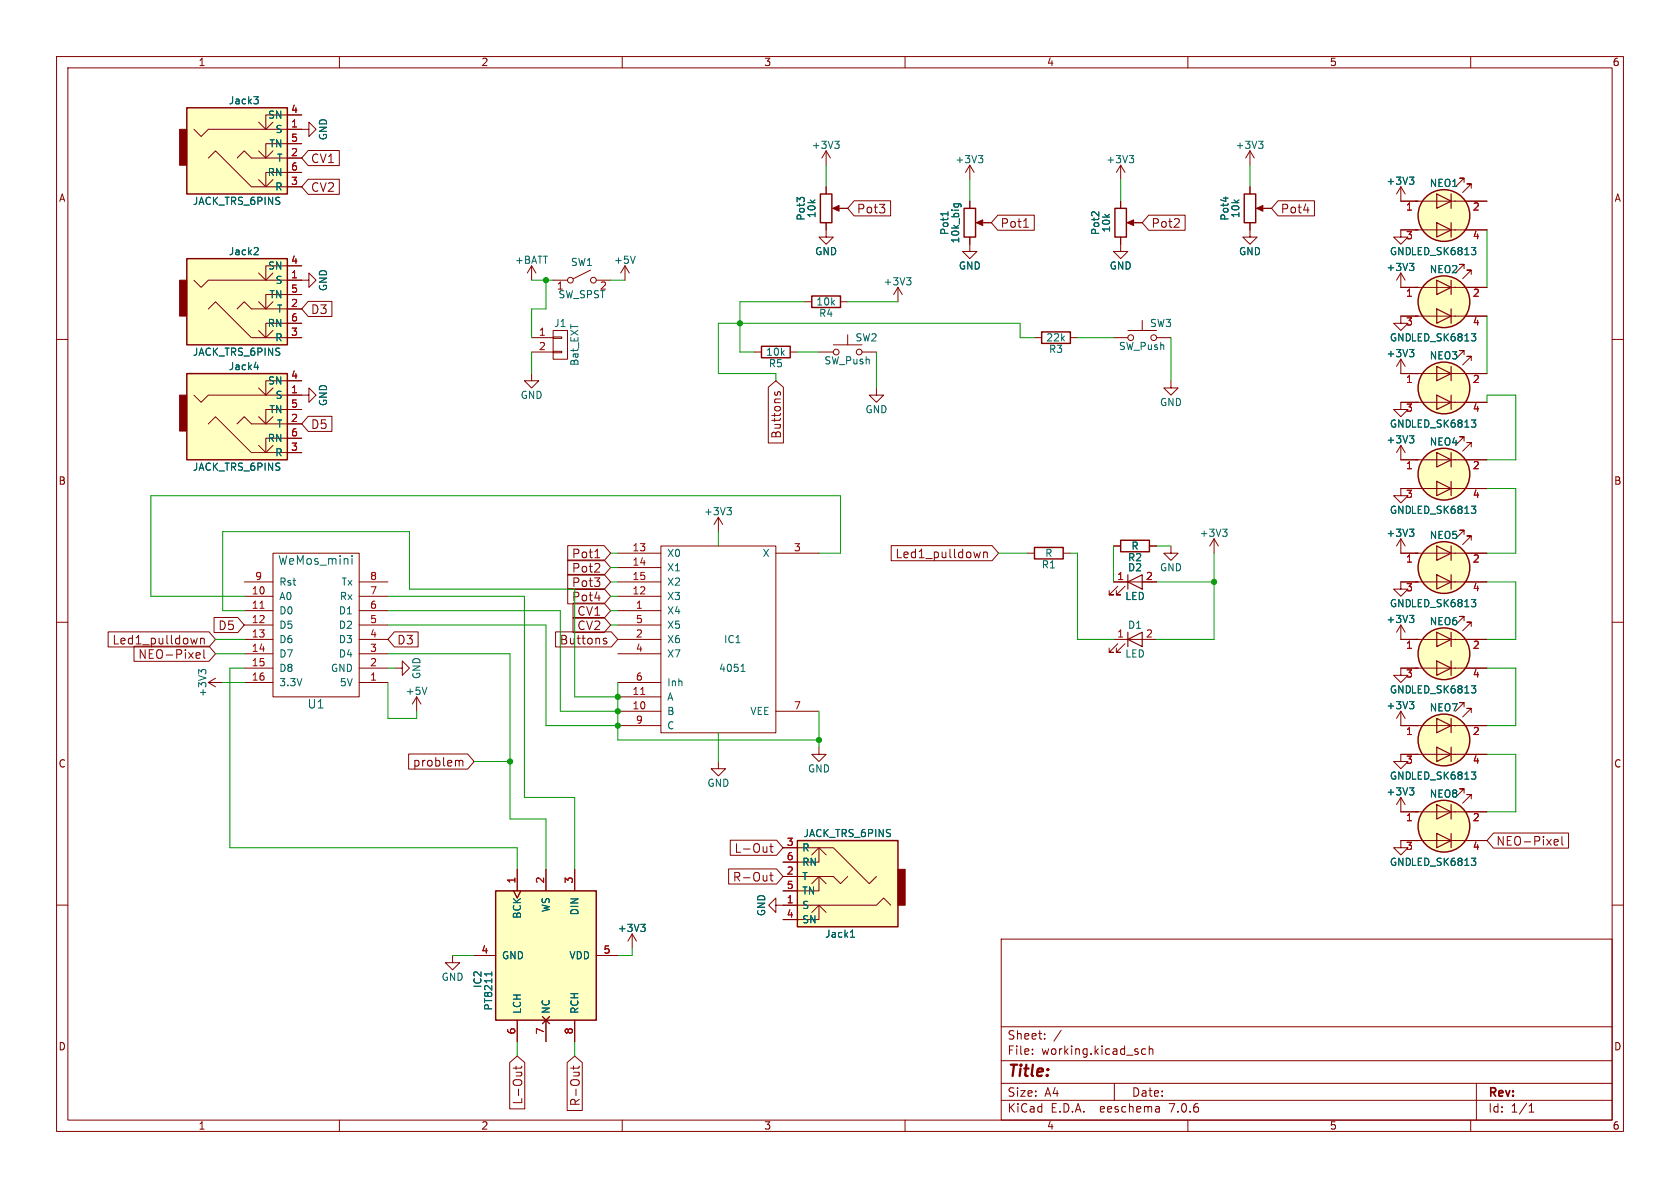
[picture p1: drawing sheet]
<svg xmlns="http://www.w3.org/2000/svg" width="297mm" height="210mm" viewBox="0 0 297 210" stroke-linecap="round" stroke-linejoin="round" font-family="sans-serif">
<g fill="none" stroke="#840000" stroke-width=".18">
<path d="M10 10h277v190h-277zM12 12h273v186h-273zM60 10v2M110 10v2M160 10v2M210 10v2M260 10v2M34.3 22.9l1.3 1.2 1.2-1.2h17.8v-1.3l1.3 1.3-1.3 1.2v-1.2M36.8 27.9l1.3-1.2 6.3 6.3h8.9M41.9 27.9l1.3-1.2 1.2 1.2h8.9M45.7 31.8l1.3 1.2 1.3-1.2M45.7 26.7l1.3 1.2 1.3-1.2"/>
<path d="M45.7 21.6l1.3 1.3 1.3-1.3M53.3 30.5h-6.3v2.5M53.3 25.4h-6.3v2.5M53.3 20.3h-6.3v2.6M54.5 26.6h5.5v2.7h-5.5l-1.2-1.4zM54.5 31.7h5.5v2.7h-5.5l-1.2-1.4zM146 39.4v2.5h1.3l-1.3 1.3-1.2-1.3h1.2M146 26.7v2.5M146 33v1.3M146 26.7l-.7 1.2M146 26.7l.8 1.2M147.6 36.8h2.3"/>
<path d="M151 35.5h6.4v2.7h-6.4l-1.1-1.4zM171.4 29.2v2.6M171.4 35.6v1.2M171.4 29.2l-.7 1.3M171.4 29.2l.8 1.3M173 39.4h2.3M176.4 38h6.4v2.7h-6.4l-1.1-1.3zM198.1 29.2v2.6M198.1 35.6v1.2M198.1 29.2l-.7 1.3M198.1 29.2l.8 1.3M199.6 39.4h2.3"/>
<path d="M203.1 38h6.4v2.7h-6.4l-1.2-1.3zM208.4 38.8v.5M221 39.4v2.5h1.2l-1.2 1.3-1.3-1.3h1.3M221 26.7l-.8 1.2M221 26.7v2.5M221 33v1.3M221 26.7l.7 1.2M222.5 36.8h2.3M225.9 35.5h6.5v2.7h-6.5l-1.1-1.4zM230.5 37.1h.9M247.6 33v2.6h15.3M247.6 33l-.7 1.3"/>
<path d="M247.6 33l.8 1.3M258.8 32.3v-.8h-.7h.7l-1.5 1.5M260.1 33.3v-.8h-.8h.8l-1.5 1.5M10 60h2M34.3 49.5l1.3 1.3 1.2-1.3h17.8v-1.2l1.3 1.2-1.3 1.3v-1.3M36.8 54.6l1.3-1.3 6.3 6.4h8.9M41.9 54.6l1.3-1.3 1.2 1.3h8.9M45.7 58.4l1.3 1.3 1.3-1.3M45.7 53.3l1.3 1.3 1.3-1.3M45.7 48.3l1.3 1.2 1.3-1.2M53.3 57.2h-6.3v2.5M53.3 52.1h-6.3v2.5"/>
<path d="M53.3 47h-6.3v2.5M54.5 53.3h4.2v2.6h-4.2l-1.2-1.3zM94 59.7h3.8M94 47l-.8 1.3M94 47v2.5M94 47l.7 1.3M97.8 59.6h1.5v.2h-1.5zM97.8 58.4h2.5v5.1h-2.5zM97.8 49.5h2.5M104.4 47.8l-3.1 1.5M105.4 49.5h2.5M110.5 47l-.8 1.3"/>
<path d="M110.5 47v2.5M110.5 47l.8 1.3M142.2 53.3h1.3M148.6 53.3h1.3M149.9 59.2v1.8M158.7 50.8l-.7 1.3M158.7 50.8v2.5M158.7 50.8l.8 1.3M171.4 41.9v2.6h1.3l-1.3 1.2-1.2-1.2h1.2M180.9 40.2h.9M182.9 59.7h1.2M189.2 59.7h1.3"/>
<path d="M196.8 59.7h2.6M198.1 41.9v2.6h1.3l-1.3 1.2-1.3-1.2h1.3M199.4 58.4h5.1M201.9 56.6v1.8M204.5 59.7h2.5M207.5 40.2h1M247.6 48.3v2.5h15.3M247.6 48.3l-.7 1.2M247.6 48.3l.8 1.2M258.8 47.5v-.8h-.7h.7l-1.5 1.6M260.1 48.5v-.7h-.8h.8l-1.5 1.5M262.9 40.6h-15.3v1.3h1.3l-1.3 1.3-1.2-1.3h1.2"/>
<path d="M262.9 55.9h-15.3v1.3h1.3l-1.3 1.2-1.2-1.2h1.2M285 60h2M34.3 69.9l1.3 1.2 1.2-1.2h17.8v-1.3l1.3 1.3-1.3 1.2v-1.2M36.8 74.9l1.3-1.2 6.3 6.3h8.9M41.9 74.9l1.3-1.2 1.2 1.2h8.9M45.7 78.7l1.3 1.3 1.3-1.3M45.7 73.7l1.3 1.2 1.3-1.2M45.7 68.6l1.3 1.3 1.3-1.3M53.3 77.5h-6.3v2.5M53.3 72.4h-6.3v2.5M53.3 67.3h-6.3v2.6M54.5 73.6h4.2v2.7h-4.2l-1.2-1.4z"/>
<path d="M94 66v1.3h1.2l-1.2 1.3-1.3-1.3h1.3M94 62.2h3.8M97.8 62.1h1.5v.3h-1.5zM133.3 62.2h1.3M135.8 68.5l1.4-1.2 1.3 1.2v9.8h-2.7zM137 69.3v.5M137.4 69.8l.1-.5 .2-.1 .3 .2-.1 .5M139.7 62.2h1.3M144.8 62.2h2.5M147.3 61h5.1M152.4 62.2h2.5M154.9 68.6v1.3h1.3l-1.3 1.2-1.2-1.2h1.2"/>
<path d="M207 67.3v1.3h1.3l-1.3 1.3-1.3-1.3h1.3M247.6 78.7v2.6h15.3M247.6 78.7l-.7 1.3M247.6 63.5v2.5h15.3M247.6 78.7l.8 1.3M247.6 63.5l-.7 1.3M247.6 63.5l.8 1.3M258.8 78v-.8h-.7h.7l-1.5 1.5M258.8 62.7v-.7h-.7h.7l-1.5 1.5M260.1 79v-.8h-.8h.8l-1.5 1.6M260.1 63.8v-.8h-.8h.8l-1.5 1.5M262.9 71.1h-15.3v1.3h1.3l-1.3 1.3-1.2-1.3h1.2"/>
<path d="M48.3 97.8h15.2v25.4h-15.2zM100.4 96.5h6.4l1.1 1.3-1.1 1.3h-6.4zM100.4 99h6.4l1.1 1.3-1.1 1.4h-6.4zM105.2 98.6h.8M109.2 97.8h7.6M116.8 96.5h20.4v33h-20.4zM127 91.4l-.8 1.3M127 91.4v2.6M127 91.4l.8 1.3M137.2 97.8h7.6M157.5 96.5h17.9l1.1 1.3-1.1 1.3h-17.9zM173.3 97.6l-.3 1"/>
<path d="M173.9 97.6v1M173.9 97.7l.2-.1 .4 .1v.9M181.6 97.8h1.3M188 97.8h1.2M196.8 96.5h1.3M203.2 96.5h1.3M207 96.5v1.3h1.3l-1.3 1.3-1.3-1.3h1.3M214.6 95.3l-.7 1.2M214.6 95.3v2.5M214.6 95.3l.8 1.2M247.6 95.3v2.5h15.3M247.6 95.3l-.7 1.2"/>
<path d="M247.6 95.3l.8 1.2M258.8 94.5v-.8h-.7h.7l-1.5 1.6M260.1 95.5v-.8h-.8h.8l-1.5 1.6M262.9 86.4h-15.3v1.2h1.3l-1.3 1.3-1.2-1.3h1.2M10 110h2M19.1 111.7h17.9l1.1 1.3-1.1 1.4h-17.9zM23.7 114.2h13.3l1.1 1.4-1.1 1.3h-13.3zM34.9 112.8l-.3 1M34.9 115.4h.4l.1 .3-.7 .2M35.3 116.3l-.4 .1M35.5 113l.2-.2 .3 .1 .1 .9M35.5 112.8v1"/>
<path d="M36 114.9v1.3l.3 .2M37.8 109.2h4.2l1.2 1.3-1.2 1.3h-4.2zM38.1 119.9l-1.3 .8M43.2 102.9h5.1M43.2 113h5.1M43.2 118.1h5.1M43.2 105.4h5.1M43.2 108h5.1M43.2 110.5h5.1M43.2 115.6h5.1M63.5 102.9h5.1M63.5 113h5.1"/>
<path d="M63.5 118.1h5.1M63.5 105.4h5.1M63.5 108h5.1M63.5 110.5h5.1M63.5 115.6h5.1M69.7 111.7h4.2v2.7h-4.2l-1.1-1.4zM69.8 118.1h1.3v-1.3l1.3 1.3-1.3 1.3v-1.3M98.2 111.7h9.9l1.1 1.3-1.1 1.4h-9.9zM100.4 104.1h6.4l1.1 1.3-1.1 1.3h-6.4zM100.4 101.5h6.4l1.1 1.4-1.1 1.3h-6.4zM101.3 106.6h5.5l1.1 1.4-1.1 1.3h-5.5zM101.3 109.2h5.5l1.1 1.3-1.1 1.3h-5.5z"/>
<path d="M105.2 105.7h.9M106.7 113.3l.5 .1 .1 .2-.2 .2h-.4M106.7 112.9h.5M109.2 102.9h7.6M109.2 113h7.6M109.2 105.4h7.6M109.2 108h7.6M109.2 110.5h7.6M109.2 115.6h7.6M109.2 100.3h7.6M196.8 102.9h7.7M196.8 113h7.7"/>
<path d="M197.6 103.6l-1.5 1.6h.7h-.7v-.8M197.6 113.8l-1.5 1.5h.7h-.7v-.7M198.9 103.6l-1.5 1.6h.7h-.7v-.8M198.9 113.8l-1.5 1.5h.7h-.7v-.7M247.6 110.5v2.5h15.3M247.6 110.5l-.7 1.3M247.6 110.5l.8 1.3M258.8 109.7v-.7h-.7h.7l-1.5 1.5M260.1 110.7v-.7h-.8h.8l-1.5 1.5M262.9 118.1h-15.3v1.3h1.3l-1.3 1.3-1.2-1.3h1.2M262.9 102.9h-15.3v1.2h1.3l-1.3 1.3-1.2-1.3h1.2M285 110h2"/>
<path d="M36.8 120.7l1.3 .7M36.8 120.7h2.6M43.2 120.7h5.1M63.5 120.7h5.1M72.2 133.3h10.5l1.1 1.3-1.1 1.4h-10.5zM73.7 123.2l-.8 1.3M73.7 123.2v2.5M73.7 123.2l.7 1.3M81.2 134.6l.2-.2 .4 .1v.9M109.2 128.3h7.6M109.2 120.7h7.6M109.2 125.7h7.6"/>
<path d="M109.2 123.2h7.6M127 134.6v1.3h1.3l-1.3 1.3-1.3-1.3h1.3M137.2 125.7h7.6M144.8 132.1v1.3h1.2l-1.2 1.2-1.3-1.2h1.3M247.6 125.7v2.6h15.3M247.6 125.7l-.7 1.3M247.6 125.7l.8 1.3M258.8 125v-.8h-.7h.7l-1.5 1.5M260.1 126v-.8h-.8h.8l-1.5 1.5M262.9 133.4h-15.3v1.2h1.3l-1.3 1.3-1.2-1.3h1.2M10 160h2M90.8 157.5l.6 1.3 .7-1.3"/>
<path d="M91.4 153.7v3.8M96.5 153.7v3.8M101.6 153.7v3.8M128.8 153.6h8.5l1.1 1.3-1.1 1.4h-8.5zM129.1 148.5h8.2l1.1 1.4-1.1 1.3h-8.2zM136.1 154.7h.6M136.1 149.6h.6M136.3 149.1v1.3l.4 .3M136.3 154.2v1.3l.4 .2M138.4 149.9h8.9l6.4 6.3 1.2-1.3M138.4 154.9h8.9l1.3 1.3 1.3-1.3M143.5 151.1l1.3-1.2 1.2 1.2"/>
<path d="M143.5 156.2l1.3-1.3 1.2 1.3M144.8 149.9v2.5h-6.4M144.8 154.9v2.6h-6.4M247.6 141v2.5h15.3M247.6 141l-.7 1.2M247.6 141l.8 1.2M258.8 140.2v-.8h-.7h.7l-1.5 1.6M260.1 141.2v-.7h-.8h.8l-1.5 1.5M262.9 148.6h-15.3v1.3h1.3l-1.3 1.2-1.2-1.2h1.2M264 147.3h13.3v2.6h-13.3l-1.1-1.3zM274.8 149.3h.6M274.8 148.5l.5-.1 .2 .3-.8 .2"/>
<path d="M276.1 147.9v1.3l.2 .2M285 160h2M80 168.9v1.3h1.3l-1.3 1.3-1.3-1.3h1.3M83.8 168.9h3.8M95.9 179.7l1.3 1.3M97.2 179.7l-1.3 1.3M105.4 168.9h3.8M111.8 165.1l-.8 1.3M111.8 165.1v2.5M111.8 165.1l.7 1.3M137.2 160v-1.2l-1.3 1.2 1.3 1.3v-1.3h17.7l1.3-1.2 1.3 1.2M143.5 161.3l1.3-1.3 1.2 1.3"/>
<path d="M144.8 160v2.6h-6.4M177 166h108v32h-108zM60 198v2M90.1 187.8l1.3-1.1 1.4 1.1v8.2h-2.7zM91.2 188.5v.5M91.4 180.3v3.9M92.2 188.5l-.2 .3h-1.3M96.5 180.3v3.9M100.3 187.8l1.3-1.1 1.3 1.1v8.5h-2.6zM101.4 188.5v.5M101.6 180.3v3.9M102.4 188.5l-.2 .3h-1.3"/>
<path d="M110 198v2M160 198v2M177 194.5h108M177 191.5h108M177 187.5h108M177 181.5h108M182.5 186.3v.1M182.5 185.5v.1M184.7 183.6v.1M184.7 182.8v.1M187.6 182.1l-1.3 2M197 191.5v3"/>
<path d="M202.5 185.5l-.4-.1-.3 .3v.4l.2 .2h.5M203.2 185.5l.2-.1 .3 .1 .1 .9M203.2 184.9v1.5M204.9 195.7l.1 .9M205 196.5l-.2 .1M205 196h-.2M210 198v2M260 198v2M261 191.5v6.5M270.3 196.6h.9M270.3 195.5l.4-.4v1.5"/>
<circle cx="100.8" cy="49.5" r=".51"/>
<circle cx="104.9" cy="49.5" r=".51"/>
<circle cx="199.9" cy="59.7" r=".51"/>
<circle cx="204" cy="59.7" r=".51"/>
<circle cx="147.8" cy="62.2" r=".51"/>
<circle cx="151.9" cy="62.2" r=".51"/>
</g>
<g fill="#840000" stroke="#840000" stroke-width=".18">
<path d="M147.2 36.8l1.1-.5v1z"/>
<path d="M31.7 69.9h1.3v6.3h-1.3z"/>
<path d="M222.1 36.8l1.2-.5v1z"/>
<path d="M31.7 49.5h1.3v6.4h-1.3z"/>
<path d="M31.7 22.9h1.3v6.3h-1.3z"/>
<path d="M158.7 153.7h1.3v6.3h-1.3z"/>
<path d="M199.3 39.4l1.1-.5v1z"/>
<path d="M172.6 39.4l1.1-.5v1z"/>
</g>
<g fill="none" stroke="#840000" stroke-width=".25">
<path d="M33 19.1h17.8v15.2h-17.8zM145 34.3h2.1v5.1h-2.1zM170.4 36.8h2.1v5.1h-2.1zM197.1 36.8h2v5.1h-2zM220 34.3h2v5.1h-2zM33 45.7h17.8v15.3h-17.8zM143.5 52.3h5.1v2.1h-5.1zM184.1 58.7h5.1v2h-5.1zM33 66h17.8v15.3h-17.8zM134.6 61.2h5.1v2h-5.1zM182.9 96.8h5.1v2h-5.1zM198.1 95.5h5.1v2h-5.1z"/>
<path d="M87.6 157.5h17.8v22.8h-17.8zM141 148.6h17.7v15.2h-17.7z"/>
<circle cx="255.3" cy="38.1" r="4.6"/>
<circle cx="255.3" cy="53.3" r="4.6"/>
<circle cx="255.3" cy="68.6" r="4.6"/>
<circle cx="255.3" cy="83.8" r="4.6"/>
<circle cx="255.3" cy="100.3" r="4.6"/>
<circle cx="255.3" cy="115.6" r="4.6"/>
<circle cx="255.3" cy="130.8" r="4.6"/>
<circle cx="255.3" cy="146.1" r="4.6"/>
</g>
<g fill="none" stroke="#006464" stroke-width=".18">
<path d="M44.9 17.1h.8l-.5 .5M45.4 17.6l.3 .2v.3l-.3 .3M141.4 35.3l-.5-.4v.8M141.5 35h.6M147.6 25h.7l-.4 .4M148.1 25.4l.2 .3v.3l-.2 .2M167.6 37.4v.8M168.6 36h1.1l.2 .1v.3M168.7 36v.5M169.4 36v.5M173 27.5h.7l-.4 .5M173.5 28l.2 .2v.3l-.2 .3"/>
<path d="M193.1 37.5h.4M194.3 37.4v.8M199.6 27.5h.8l-.4 .5M200.2 28l.2 .2v.3l-.2 .3M216.7 34.8v.8M222.5 25h.8l-.4 .4M223 25.4l.3 .3v.3l-.3 .2M249.2 31.3h.7l-.4 .5M249.7 31.8l.2 .2v.3l-.2 .3M45.4 43.8l.3 .2-.1 .3-.7 .7h.8M112.3 45.3l-.4 1.3M160.3 49.1h.7l-.4 .5"/>
<path d="M160.8 49.6l.2 .2v.3l-.2 .3M249.2 46.6h.7l-.4 .4M249.7 47l.2 .3v.3l-.2 .2M260.1 43.8h.8l-.4 .4 .3 .2 .1 .4-.2 .2h-.4M260.1 59h.8l-.4 .5 .3 .1 .1 .4-.2 .3h-.4M44.9 64.9h.8M45.5 64.5v.8M249.2 77h.7l-.4 .5M249.2 61.8h.7l-.4 .5M249.7 77.5l.2 .3v.3l-.2 .2M249.7 62.3l.2 .2v.3l-.2 .3M260.1 74.2h.8l-.4 .5 .3 .1 .1 .5-.2 .2h-.4"/>
<path d="M62.2 98.2v.2M62.2 98.7v1.1M128.5 89.7h.8l-.4 .5M129.1 90.2l.2 .3v.3l-.2 .2M216.1 93.5h.8l-.4 .5M216.7 94l.2 .3v.3l-.2 .2M249.2 93.5h.7l-.4 .5M249.7 94l.2 .3v.3l-.2 .2M260.1 89.5h.8l-.4 .5 .3 .1 .1 .4-.2 .2h-.4M35.6 118.8l-.5-.4v.7M35.6 118.6l.2-.2h.4l.2 .2M131 118.7h.7"/>
<path d="M131.1 117.7l.3-.3v1.3M249.2 108.8h.7l-.4 .5M249.7 109.3l.2 .2v.3l-.2 .3M260.1 106h.8l-.4 .5 .3 .1 .1 .4-.2 .3h-.4M75.5 121.5l-.4 1.3M249.2 124h.7l-.4 .5M249.2 139.3h.7l-.4 .4M249.7 124.5l.2 .2v.4l-.2 .2M249.7 139.7l.2 .3v.3l-.2 .2M260.1 121.2h.8l-.4 .5 .3 .1 .1 .5-.2 .2h-.4M260.1 136.5h.8l-.4 .5 .3 .1 .1 .4-.2 .2h-.4M260.1 151.7h.8l-.4 .5 .3 .1 .1 .4-.2 .3h-.4"/>
<path d="M85.7 172.2h1.2M86.9 171.8v.7M113.3 163.4h.8l-.5 .5M113.8 163.9l.3 .2v.3l-.3 .3M150.3 165.7h.8M150.6 164.6l.1-.2v1.3"/>
</g>
<g fill="#ffffc2" stroke="#ffffc2" stroke-width=".18">
<path d="M33 66h17.8v15.3h-17.8z"/>
<path d="M33 45.7h17.8v15.3h-17.8z"/>
<path d="M33 19.1h17.8v15.2h-17.8z"/>
<path d="M87.6 157.5h17.8v22.8h-17.8z"/>
<path d="M141 148.6h17.7v15.2h-17.7z"/>
<circle cx="255.3" cy="83.8" r="4.6"/>
<circle cx="255.3" cy="38.1" r="4.6"/>
<circle cx="255.3" cy="53.3" r="4.6"/>
<circle cx="255.3" cy="68.6" r="4.6"/>
<circle cx="255.3" cy="115.6" r="4.6"/>
<circle cx="255.3" cy="130.8" r="4.6"/>
<circle cx="255.3" cy="146.1" r="4.6"/>
<circle cx="255.3" cy="100.3" r="4.6"/>
</g>
<g fill="none" stroke="#840000" stroke-width=".2">
<path d="M254 39.4l2.5 1.2-2.5 1.3zM254 34.3l2.5 1.3-2.5 1.2zM256.5 34.3v2.5M256.5 39.4v2.5M254 54.6l2.5 1.3-2.5 1.3zM254 49.5l2.5 1.3-2.5 1.3zM256.5 49.5v2.6M256.5 54.6v2.6M254 69.9l2.5 1.2-2.5 1.3zM254 64.8l2.5 1.2-2.5 1.3zM256.5 64.8v2.5M256.5 69.9v2.5"/>
<path d="M254 85.1l2.5 1.3-2.5 1.2zM254 80l2.5 1.3-2.5 1.3zM254 96.5l2.5 1.3-2.5 1.3zM256.5 80v2.6M256.5 85.1v2.5M256.5 96.5v2.6M199.4 102.9l2.5-1.3v2.5zM199.4 113l2.5-1.2v2.5zM199.4 101.6v2.5M199.4 111.8v2.5M254 116.8l2.5 1.3-2.5 1.3zM254 111.8l2.5 1.2-2.5 1.3z"/>
<path d="M254 101.6l2.5 1.3-2.5 1.2zM256.5 101.6v2.5M256.5 111.8v2.5M256.5 116.8v2.6M254 132.1l2.5 1.3-2.5 1.2zM254 127l2.5 1.3-2.5 1.2zM256.5 127v2.5M256.5 132.1v2.5M254 147.3l2.5 1.3-2.5 1.3zM254 142.2l2.5 1.3-2.5 1.3zM256.5 142.2v2.6M256.5 147.3v2.6"/>
</g>
<path d="M46 107.5h.7M113.3 122.8h.7" fill="none" stroke="#a90000" stroke-width=".18"/>
<g fill="none" stroke="#009600" stroke-width=".18">
<path d="M146 29.2v3.8M171.4 31.8v3.8M198.1 31.8v3.8M221 29.2v3.8M94 49.5h3.8M96.5 49.5v5.1h-2.5v5.1M107.9 49.5h2.6M142.2 53.3h-11.4v8.9h2.5M149.9 53.3h8.8M182.9 59.7h-2.6v-2.5h-53.3v8.8h10.2v1.3M190.5 59.7h6.3M207 59.7v7.6"/>
<path d="M262.9 40.6v10.2M262.9 55.9v10.1M94 62.2v3.8M141 62.2h3.8M154.9 62.2v6.4M262.9 71.1v-1.2h5.1v11.4h-5.1M107.9 97.8h1.3M127 94v2.5M144.8 97.8h3.8v-10.2h-121.9v17.8h16.5M176.5 97.8h5.1M189.2 97.8h1.3v15.2h6.3M196.8 96.5v6.4"/>
<path d="M204.5 96.5h2.5M214.6 97.8v15.2h-10.1M262.9 86.4h5.1v11.4h-5.1M38.1 115.6h5.1M38.1 113h5.1M43.2 108h-3.8v-14h33v10.1h29.2v19.1h7.6M43.2 118.1h-2.6v31.8h50.8v3.8M68.6 115.6h21.6v29.2h6.3v8.9M68.6 110.5h27.9v17.8h12.7M68.6 105.4h24.1v35.6h8.9v12.7M68.6 108h30.5v17.7h10.1M68.6 118.1h1.2"/>
<path d="M107.9 110.5h1.3M107.9 108h1.3M107.9 105.4h1.3M107.9 102.9h1.3M107.9 100.3h1.3M204.5 102.9h10.1M262.9 102.9h5.1v10.1h-5.1M262.9 118.1h5.1v10.2h-5.1M39.4 120.7h3.8M68.6 120.7v6.3h5.1v-1.3M83.8 134.6h6.4M109.2 120.7v10.1h35.6"/>
<path d="M127 129.5v5.1M144.8 125.7v6.4M262.9 133.4h5.1v10.1h-5.1M80 168.9h3.8M111.8 167.6v1.3h-2.6M91.4 184.2v2.5M101.6 184.2v2.5"/>
</g>
<g fill="#009600" stroke="#009600" stroke-width=".18">
<circle cx="90.2" cy="134.6" r=".46"/>
<circle cx="144.8" cy="130.8" r=".46"/>
<circle cx="109.2" cy="125.7" r=".46"/>
<circle cx="109.2" cy="128.3" r=".46"/>
<circle cx="109.2" cy="123.2" r=".46"/>
<circle cx="96.5" cy="49.5" r=".46"/>
<circle cx="130.8" cy="57.2" r=".46"/>
<circle cx="214.6" cy="102.9" r=".46"/>
</g>
<text font-size="2.8" fill="#840000" x="178" y="190.9">Title:</text>
<g font-size="2.1" fill="#840000">
<text x="54.9" y="29">CV1</text>
<text x="54.9" y="34.1">CV2</text>
<text x="151.4" y="37.9">Pot3</text>
<text x="176.8" y="40.5">Pot1</text>
<text x="203.5" y="40.5">Pot2</text>
<text x="226.3" y="37.9">Pot4</text>
<text x="54.9" y="55.7">D3</text>
<text x="54.9" y="76">D5</text>
<text x="138.3" y="77.6" transform="rotate(-90 138.3 77.6)">Buttons</text>
<text x="101" y="98.9">Pot1</text>
<text x="101" y="101.4">Pot2</text>
<text x="158.2" y="98.9">Led1_pulldown</text>
<text x="101" y="106.5">Pot4</text>
<text x="101" y="104">Pot3</text>
<text x="38.5" y="111.6">D5</text>
<text x="102" y="109">CV1</text>
<text x="102" y="111.6">CV2</text>
<text x="19.8" y="114.1">Led1_pulldown</text>
<text x="24.4" y="116.7">NEO-Pixel</text>
<text x="70.1" y="114.1">D3</text>
<text x="98.9" y="114.1">Buttons</text>
<text x="72.9" y="135.7">problem</text>
<text x="264.4" y="149.7">NEO-Pixel</text>
<text x="129.8" y="151">L-Out</text>
<text x="129.5" y="156">R-Out</text>
<text x="178" y="184">Sheet:</text>
<text x="178" y="186.7">File:</text>
<text x="184.1" y="186.7">working.kicad_sch</text>
<text x="92.5" y="195.3" transform="rotate(-90 92.5 195.3)">L-Out</text>
<text x="102.7" y="195.6" transform="rotate(-90 102.7 195.6)">R-Out</text>
<text x="178" y="196.9">KiCad</text>
<text x="178" y="194.1">Size:</text>
<text x="184.7" y="194.1">A4</text>
<text x="185.7" y="196.9">E.D.A.</text>
<text x="194.6" y="196.9">eeschema</text>
<text x="200" y="194.1">Date:</text>
<text x="207" y="196.9">7.0.6</text>
<text x="263" y="194.3">Rev:</text>
<text x="263" y="196.9">Id:</text>
<text x="267.1" y="196.9">1/1</text>
</g>
<g font-size="2.1" fill="#006464">
<text x="49.1" y="100.1">WeMos_mini</text>
<text x="54.3" y="125.5">U1</text>
</g>
<g font-size="1.8" fill="#840000">
<text x="35" y="11.9">1</text>
<text x="85" y="11.9">2</text>
<text x="135" y="11.9">3</text>
<text x="185" y="11.9">4</text>
<text x="235" y="11.9">5</text>
<text x="285" y="11.9">6</text>
<text x="10.3" y="35.9">A</text>
<text x="285.3" y="35.9">A</text>
<text x="10.3" y="85.9">B</text>
<text x="285.3" y="85.9">B</text>
<text x="10.3" y="135.9">C</text>
<text x="285.3" y="135.9">C</text>
<text x="10.3" y="185.9">D</text>
<text x="285.3" y="185.9">D</text>
<text x="35" y="199.9">1</text>
<text x="85" y="199.9">2</text>
<text x="135" y="199.9">3</text>
<text x="185" y="199.9">4</text>
<text x="235" y="199.9">5</text>
<text x="285" y="199.9">6</text>
</g>
<g font-size="1.8" fill="#006464">
<text x="40.4" y="18.6">Jack3</text>
<text x="47.3" y="21.2">SN</text>
<text x="48.6" y="23.7">S</text>
<text x="47.5" y="26.3">TN</text>
<text x="48.9" y="28.8">T</text>
<text x="58" y="24.9" transform="rotate(-90 58 24.9)">GND</text>
<text x="143.4" y="26.5">+3V3</text>
<text x="168.8" y="29.1">+3V3</text>
<text x="195.5" y="29.1">+3V3</text>
<text x="218.3" y="26.5">+3V3</text>
<text x="47.2" y="31.3">RN</text>
<text x="48.6" y="33.9">R</text>
<text x="245" y="32.9">+3V3</text>
<text x="252.7" y="33.2">NEO1</text>
<text x="34" y="36.4">JACK_TRS_6PINS</text>
<text x="142.5" y="39.1" transform="rotate(-90 142.5 39.1)">Pot3</text>
<text x="144.4" y="38.7" transform="rotate(-90 144.4 38.7)">10k</text>
<text x="167.9" y="41.6" transform="rotate(-90 167.9 41.6)">Pot1</text>
<text x="194.5" y="41.6" transform="rotate(-90 194.5 41.6)">Pot2</text>
<text x="196.4" y="41.2" transform="rotate(-90 196.4 41.2)">10k</text>
<text x="217.4" y="39.1" transform="rotate(-90 217.4 39.1)">Pot4</text>
<text x="219.3" y="38.7" transform="rotate(-90 219.3 38.7)">10k</text>
<text x="40.4" y="45.3">Jack2</text>
<text x="47.3" y="47.9">SN</text>
<text x="90.9" y="46.8">+BATT</text>
<text x="100.8" y="47.2">SW1</text>
<text x="108.5" y="46.8">+5V</text>
<text x="144" y="45.3">GND</text>
<text x="169.4" y="47.9">GND</text>
<text x="169.8" y="43.1" transform="rotate(-90 169.8 43.1)">10k_big</text>
<text x="196.1" y="47.9">GND</text>
<text x="218.9" y="45.3">GND</text>
<text x="245.6" y="45.3">GNDLED_SK6813</text>
<text x="47.5" y="52.9">TN</text>
<text x="48.6" y="50.4">S</text>
<text x="58" y="51.6" transform="rotate(-90 58 51.6)">GND</text>
<text x="98.4" y="51.5">1</text>
<text x="98.6" y="52.9">SW_SPST</text>
<text x="106" y="51.5">2</text>
<text x="156.1" y="50.6">+3V3</text>
<text x="245" y="48.1">+3V3</text>
<text x="252.7" y="48.5">NEO2</text>
<text x="47.2" y="58">RN</text>
<text x="48.9" y="55.5">T</text>
<text x="97.9" y="58">J1</text>
<text x="144.2" y="54.2">10k</text>
<text x="144.7" y="56.2">R4</text>
<text x="203.2" y="58">SW3</text>
<text x="34" y="63.1">JACK_TRS_6PINS</text>
<text x="40.4" y="65.6">Jack4</text>
<text x="48.6" y="60.6">R</text>
<text x="102.5" y="64.8" transform="rotate(-90 102.5 64.8)">Bat_EXT</text>
<text x="135.3" y="63.1">10k</text>
<text x="135.8" y="65.1">R5</text>
<text x="145.6" y="64.6">SW_Push</text>
<text x="151.1" y="60.6">SW2</text>
<text x="184.9" y="60.6">22k</text>
<text x="185.3" y="62.6">R3</text>
<text x="197.7" y="62.1">SW_Push</text>
<text x="245" y="63.3">+3V3</text>
<text x="245.6" y="60.6">GNDLED_SK6813</text>
<text x="252.7" y="63.7">NEO3</text>
<text x="47.3" y="68.2">SN</text>
<text x="48.6" y="70.7">S</text>
<text x="58" y="71.9" transform="rotate(-90 58 71.9)">GND</text>
<text x="91.9" y="70.7">GND</text>
<text x="205" y="72">GND</text>
<text x="47.5" y="73.3">TN</text>
<text x="48.9" y="75.8">T</text>
<text x="152.9" y="73.3">GND</text>
<text x="245.6" y="75.8">GNDLED_SK6813</text>
<text x="34" y="83.4">JACK_TRS_6PINS</text>
<text x="47.2" y="78.3">RN</text>
<text x="48.6" y="80.9">R</text>
<text x="245" y="78.6">+3V3</text>
<text x="252.7" y="79">NEO4</text>
<text x="124.4" y="91.3">+3V3</text>
<text x="212" y="95.1">+3V3</text>
<text x="245" y="95.1">+3V3</text>
<text x="245.6" y="91">GNDLED_SK6813</text>
<text x="252.7" y="95.5">NEO5</text>
<text x="117.9" y="98.7">X0</text>
<text x="117.9" y="101.2">X1</text>
<text x="134.7" y="98.7">X</text>
<text x="184.1" y="100.7">R1</text>
<text x="184.7" y="98.7">R</text>
<text x="199.3" y="101.2">D2</text>
<text x="199.3" y="99.4">R2</text>
<text x="199.9" y="97.4">R</text>
<text x="205" y="101.2">GND</text>
<text x="49.3" y="106.3">A0</text>
<text x="49.3" y="103.7">Rst</text>
<text x="60" y="106.3">Rx</text>
<text x="60.3" y="103.7">Tx</text>
<text x="117.9" y="106.3">X3</text>
<text x="117.9" y="103.7">X2</text>
<text x="198.8" y="106.3">LED</text>
<text x="245.6" y="107.5">GNDLED_SK6813</text>
<text x="49.3" y="108.8">D0</text>
<text x="49.3" y="111.4">D5</text>
<text x="49.3" y="113.9">D6</text>
<text x="59.8" y="113.9">D3</text>
<text x="59.8" y="111.4">D2</text>
<text x="59.8" y="108.8">D1</text>
<text x="117.9" y="108.8">X4</text>
<text x="117.9" y="113.9">X6</text>
<text x="117.9" y="111.4">X5</text>
<text x="127.9" y="113.9">IC1</text>
<text x="199.3" y="111.4">D1</text>
<text x="245" y="110.3">+3V3</text>
<text x="252.7" y="110.7">NEO6</text>
<text x="49.3" y="116.4">D7</text>
<text x="49.3" y="119">D8</text>
<text x="58.4" y="119">GND</text>
<text x="59.8" y="116.4">D4</text>
<text x="117.9" y="116.4">X7</text>
<text x="127" y="119">4051</text>
<text x="198.8" y="116.4">LED</text>
<text x="36.7" y="123.3" transform="rotate(-90 36.7 123.3)">+3V3</text>
<text x="49.3" y="121.5">3.3V</text>
<text x="60" y="121.5">5V</text>
<text x="71.6" y="123">+5V</text>
<text x="74.5" y="120.1" transform="rotate(-90 74.5 120.1)">GND</text>
<text x="117.9" y="124.1">A</text>
<text x="117.9" y="121.5">Inh</text>
<text x="245" y="125.6">+3V3</text>
<text x="245.6" y="122.8">GNDLED_SK6813</text>
<text x="252.7" y="126">NEO7</text>
<text x="117.9" y="126.6">B</text>
<text x="117.9" y="129.1">C</text>
<text x="132.6" y="126.6">VEE</text>
<text x="142.7" y="136.8">GND</text>
<text x="125" y="139.3">GND</text>
<text x="245" y="140.8">+3V3</text>
<text x="245.6" y="138">GNDLED_SK6813</text>
<text x="252.7" y="141.2">NEO8</text>
<text x="142" y="148.2">JACK_TRS_6PINS</text>
<text x="141.7" y="155.8">T</text>
<text x="141.7" y="150.7">R</text>
<text x="141.7" y="153.3">RN</text>
<text x="245.6" y="153.3">GNDLED_SK6813</text>
<text x="97.4" y="161.4" transform="rotate(-90 97.4 161.4)">WS</text>
<text x="102.5" y="161.9" transform="rotate(-90 102.5 161.9)">DIN</text>
<text x="141.7" y="160.9">S</text>
<text x="141.7" y="158.3">TN</text>
<text x="92.3" y="162.5" transform="rotate(-90 92.3 162.5)">BCK</text>
<text x="109.1" y="164.9">+3V3</text>
<text x="135.5" y="162.1" transform="rotate(-90 135.5 162.1)">GND</text>
<text x="141.7" y="163.4">SN</text>
<text x="145.8" y="166">Jack1</text>
<text x="78" y="173.6">GND</text>
<text x="88.6" y="169.8">GND</text>
<text x="100.6" y="169.8">VDD</text>
<text x="85.3" y="174.7" transform="rotate(-90 85.3 174.7)">IC2</text>
<text x="87.2" y="178.7" transform="rotate(-90 87.2 178.7)">PT8211</text>
<text x="92.3" y="179.3" transform="rotate(-90 92.3 179.3)">LCH</text>
<text x="97.4" y="179.3" transform="rotate(-90 97.4 179.3)">NC</text>
<text x="102.5" y="179.3" transform="rotate(-90 102.5 179.3)">RCH</text>
</g>
<g font-size="1.8" fill="#a90000">
<text x="51.4" y="22.6">1</text>
<text x="51.4" y="20.1">4</text>
<text x="51.4" y="27.7">2</text>
<text x="51.4" y="25.1">5</text>
<text x="51.4" y="32.8">3</text>
<text x="51.4" y="30.2">6</text>
<text x="248.5" y="37.5">1</text>
<text x="260.3" y="37.5">2</text>
<text x="51.4" y="46.7">4</text>
<text x="248.5" y="42.6">3</text>
<text x="260.3" y="42.6">4</text>
<text x="51.4" y="49.3">1</text>
<text x="51.4" y="51.8">5</text>
<text x="248.5" y="52.8">1</text>
<text x="260.3" y="52.8">2</text>
<text x="51.4" y="54.4">2</text>
<text x="51.4" y="59.4">3</text>
<text x="51.4" y="56.9">6</text>
<text x="95.2" y="59.4">1</text>
<text x="248.5" y="57.9">3</text>
<text x="260.3" y="57.9">4</text>
<text x="95.2" y="62">2</text>
<text x="51.4" y="69.6">1</text>
<text x="51.4" y="67.1">4</text>
<text x="248.5" y="68">1</text>
<text x="260.3" y="68">2</text>
<text x="51.4" y="74.7">2</text>
<text x="51.4" y="72.1">5</text>
<text x="51.4" y="77.2">6</text>
<text x="248.5" y="73.1">3</text>
<text x="260.3" y="73.1">4</text>
<text x="51.4" y="79.8">3</text>
<text x="248.5" y="83.3">1</text>
<text x="260.3" y="83.3">2</text>
<text x="248.5" y="88.3">3</text>
<text x="260.3" y="88.3">4</text>
<text x="111.7" y="97.5">13</text>
<text x="111.7" y="100.1">14</text>
<text x="140.3" y="97.5">3</text>
<text x="248.5" y="99.8">1</text>
<text x="260.3" y="99.8">2</text>
<text x="44.4" y="105.2">10</text>
<text x="44.4" y="107.7">11</text>
<text x="45" y="102.6">9</text>
<text x="65.3" y="107.7">6</text>
<text x="65.3" y="105.2">7</text>
<text x="65.3" y="102.6">8</text>
<text x="111.7" y="105.2">12</text>
<text x="111.7" y="102.6">15</text>
<text x="112.3" y="107.7">1</text>
<text x="197.4" y="102.6">1</text>
<text x="202.5" y="102.6">2</text>
<text x="248.5" y="104.9">3</text>
<text x="260.3" y="104.9">4</text>
<text x="44.4" y="110.2">12</text>
<text x="44.4" y="112.8">13</text>
<text x="65.3" y="112.8">4</text>
<text x="65.3" y="110.2">5</text>
<text x="112.3" y="112.8">2</text>
<text x="112.3" y="110.2">5</text>
<text x="197.4" y="112.8">1</text>
<text x="202.5" y="112.8">2</text>
<text x="44.4" y="115.3">14</text>
<text x="44.4" y="117.9">15</text>
<text x="65.3" y="117.9">2</text>
<text x="65.3" y="115.3">3</text>
<text x="112.3" y="115.3">4</text>
<text x="248.5" y="115">1</text>
<text x="260.3" y="115">2</text>
<text x="44.4" y="120.4">16</text>
<text x="65.3" y="120.4">1</text>
<text x="111.7" y="125.5">10</text>
<text x="111.7" y="122.9">11</text>
<text x="112.3" y="120.4">6</text>
<text x="140.3" y="125.5">7</text>
<text x="248.5" y="120.1">3</text>
<text x="260.3" y="120.1">4</text>
<text x="112.3" y="128">9</text>
<text x="248.5" y="130.3">1</text>
<text x="260.3" y="130.3">2</text>
<text x="248.5" y="135.3">3</text>
<text x="260.3" y="135.3">4</text>
<text x="139" y="149.6">3</text>
<text x="248.5" y="145.5">1</text>
<text x="260.3" y="145.5">2</text>
<text x="139" y="154.7">2</text>
<text x="139" y="152.1">6</text>
<text x="248.5" y="150.6">3</text>
<text x="260.3" y="150.6">4</text>
<text x="91.2" y="156.3" transform="rotate(-90 91.2 156.3)">1</text>
<text x="96.3" y="156.3" transform="rotate(-90 96.3 156.3)">2</text>
<text x="101.3" y="156.3" transform="rotate(-90 101.3 156.3)">3</text>
<text x="139" y="159.8">1</text>
<text x="139" y="157.2">5</text>
<text x="139" y="162.3">4</text>
<text x="85" y="168.7">4</text>
<text x="106.6" y="168.7">5</text>
<text x="91.2" y="183" transform="rotate(-90 91.2 183)">6</text>
<text x="96.3" y="183" transform="rotate(-90 96.3 183)">7</text>
<text x="101.3" y="183" transform="rotate(-90 101.3 183)">8</text>
</g>
</svg>
